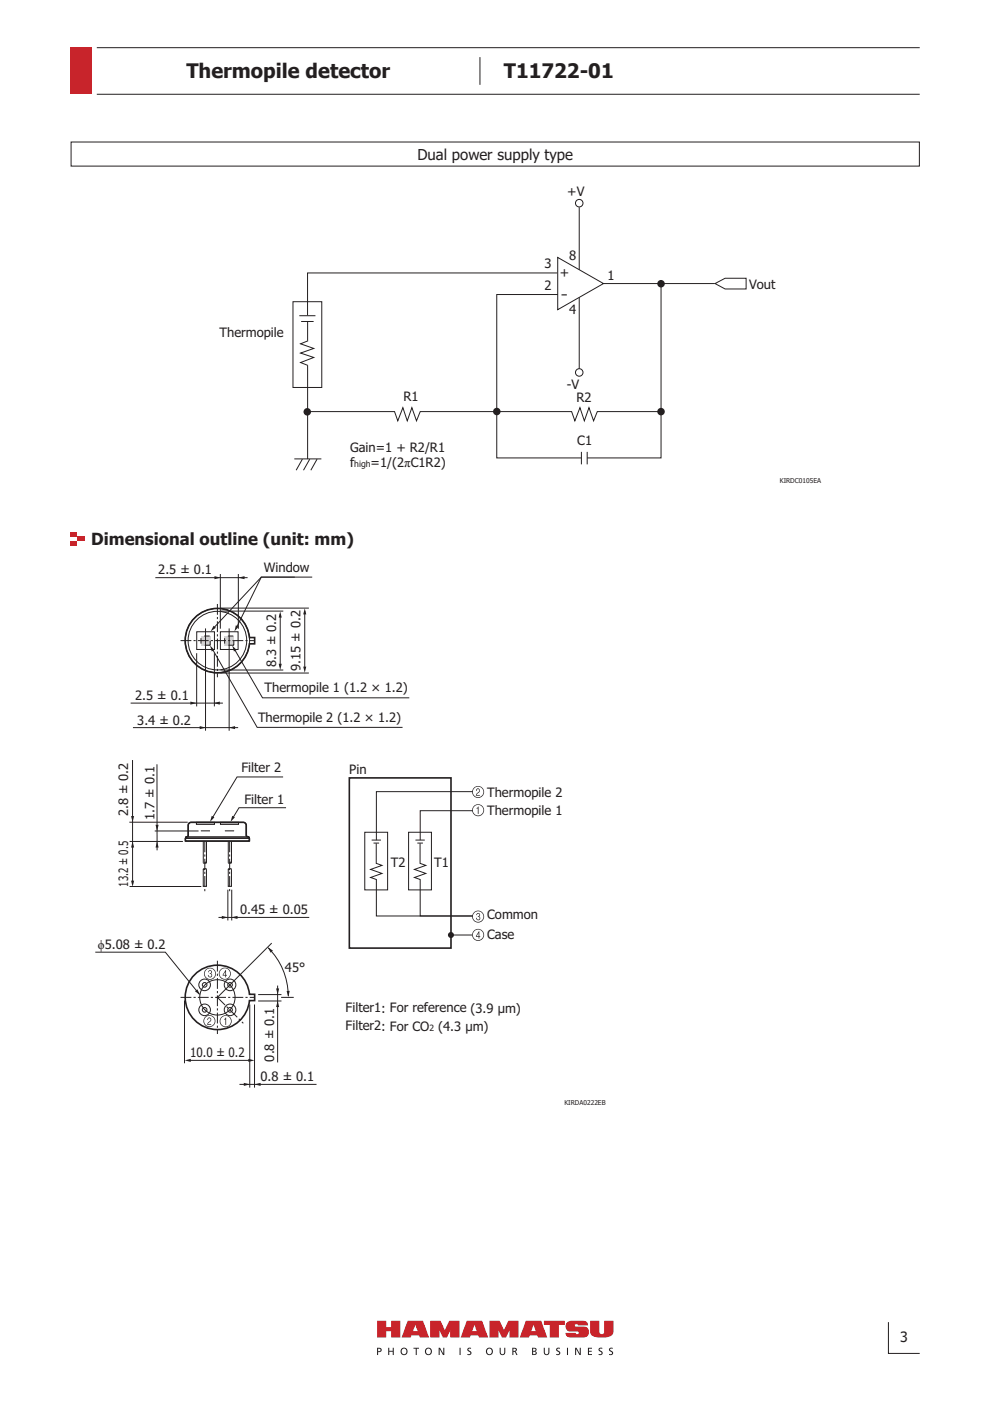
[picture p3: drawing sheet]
<svg xmlns="http://www.w3.org/2000/svg" width="210mm" height="297mm" viewBox="0 0 210 297" stroke-linecap="round" stroke-linejoin="round" font-family="sans-serif">
<g fill="#c8242b">
<path d="M79.9 280h2v1.4h1v-1.4h2v3.6h-2v-1.4h-1v1.4h-2z"/>
<path d="M115.3 280h4.4v.9h-1.2v2.7h-1.9v-2.7h-1.3z"/>
<path d="M91.2 280h2.2l.9 2 .9-2h2.2v3.6h-1.9v-1.5l-.7 1.5h-.9l-.7-1.5v1.5h-2z"/>
<path d="M103.8 280h2.1l1 2 .9-2h2.1v3.6h-1.9v-1.5l-.7 1.5h-.9l-.7-1.5v1.5h-1.9z"/>
<path d="M120.3 280.3l.8-.3h2.5a.92 .92 0 0 1 1.1 1h-2.1a.36 .36 0 0 0-.4-.3 .36 .36 0 0 0-.3 .3l.3 .3h1.2a1.19 1.19 0 0 1 1.5 1.2 1.19 1.19 0 0 1-1.6 1.1h-1.7a1.37 1.37 0 0 1-1.6-.7l-.1-.3h2.1l.4 .3 .3-.3-.1-.2-1.3-.1a1.16 1.16 0 0 1-1.3-.6 1.16 1.16 0 0 1 .3-1.4z"/>
<path d="M125.1 280h2v2.3a.53 .53 0 0 0 .5 .6 .53 .53 0 0 0 .5-.6v-2.3h2v2a1.33 1.33 0 0 1-1.5 1.5l-.5 .1a4.7 4.7 0 0 1-2.7-.6l-.3-.7z"/>
<path d="M86.4 280l-1.3 3.6h2l.2-.5h1.6l.1 .5h2l-1.3-3.6zM88.1 280.9l.4 1.3h-.9z"/>
<path d="M99 280l-1.3 3.6h1.9l.2-.5h1.6l.2 .5h1.9l-1.3-3.6zM100.6 280.9l.5 1.3h-1z"/>
<path d="M111.5 280l-1.3 3.6h1.9l.2-.5h1.6l.2 .5h1.9l-1.3-3.6zM113.1 280.9l.5 1.3h-1z"/>
</g>
<path d="M79.9 285.8h.7l.3 .4a.57 .57 0 0 1-.7 .5v.6h-.3zM80.2 285.9v.6l.4-.1v-.3zM82.3 285.8v1.5h.2v-.7h.8v.7h.2v-1.5h-.2v.6h-.8v-.6zM84.9 286.5a.79 .79 0 0 1 1.5 0 .79 .79 0 0 1-1.5 0zM85.1 286.6a.56 .56 0 0 0 1.1 0 .56 .56 0 0 0-1.1 0zM87.7 285.8v.1h.4v1.4h.3v-1.4h.4v-.1zM90 286.5a.8 .8 0 0 1 1.6 0 .8 .8 0 0 1-1.6 0zM90.3 286.6a.56 .56 0 0 0 1.1 0 .56 .56 0 0 0-1.1 0zM93 285.8v1.5h.2v-1.3l.7 1.3h.3v-1.5h-.2v1.2l-.7-1.2zM97.4 285.8v1.5h.3v-1.5zM99.1 285.9a.55 .55 0 0 0 .5 .8l.1 .3h-.6v.3a.54 .54 0 0 0 .8-.3 .54 .54 0 0 0-.5-.7v-.3h.5v-.2l-.3-.1zM103 286.5a.79 .79 0 0 1 1.5 0 .79 .79 0 0 1-1.5 0zM103.2 286.6a.56 .56 0 0 0 1.1 0 .56 .56 0 0 0-1.1 0zM105.9 285.8v.9a.6 .6 0 0 0 .6 .6 .6 .6 0 0 0 .6-.6v-.9h-.2v1.1l-.1 .2h-.5l-.1-1.3zM108.6 285.8a.7 .7 0 0 1 1 .4l-.3 .3 .4 .8h-.2l-.3-.5-.2-.2h-.2v.7h-.2zM108.8 285.9v.5l.5-.1-.1-.3zM112.8 285.8l.9 .1v.4l-.2 .2 .3 .4-.3 .4h-.7zM113 285.9v.5l.5-.1v-.3zM113 286.6v.5l.5-.1v-.3zM115.3 285.8v.9a.6 .6 0 0 0 .6 .6 .6 .6 0 0 0 .6-.6v-.9h-.2l-.1 1.1-.1 .2h-.4l-.2-1.3zM118 285.9a.55 .55 0 0 0 .5 .8v.3h-.6v.3a.54 .54 0 0 0 .9-.3 .54 .54 0 0 0-.6-.7v-.3h.5v-.2l-.3-.1zM120.2 285.8v1.5h.2v-1.5zM121.9 285.8v1.5h.3v-1.3l.7 1.3h.2v-1.5h-.2v1.2l-.7-1.2zM124.7 285.8v1.5h.8v-.2h-.6v-.5h.6v-.2h-.6v-.5h.6v-.1zM127 285.9a.55 .55 0 0 0 .5 .8v.3h-.6v.3a.54 .54 0 0 0 .9-.3 .54 .54 0 0 0-.6-.7v-.3h.5v-.2l-.3-.1zM129.2 285.9a.55 .55 0 0 0 .5 .8v.3h-.6v.3a.54 .54 0 0 0 .9-.3 .54 .54 0 0 0-.6-.7v-.3h.5v-.2l-.3-.1z" fill="#231f20"/>
<path d="M20.5 10.1h174.5M20.5 20h174.5M101.8 12.1v5.9" fill="none" stroke="#231f20" stroke-width=".21"/>
<path d="M15 10.1h4.6v9.9h-4.6z" fill="#c8242b"/>
<path d="M188.4 280.3v6.7h6.6" fill="none" stroke="#231f20" stroke-width=".21"/>
<path d="M15 113.7h1.5v1h-1.5z" fill="#fff"/>
<path d="M15 112.7h1.5v1h-1.5z" fill="#c8242b"/>
<path d="M16.5 112.7h1.5v1h-1.5z" fill="#fff"/>
<g fill="#c8242b">
<path d="M16.5 113.7h1.5v1h-1.5z"/>
<path d="M15 114.7h1.5v1h-1.5z"/>
</g>
<path d="M16.5 114.7h1.5v1h-1.5z" fill="#fff"/>
<path d="M41.7 133.9h3.8v3.8h-3.8z" fill="none" stroke="#231f20" stroke-width=".21"/>
<path d="M42.6 134.8h2v2h-2z" fill="#d1d2d4"/>
<path d="M42.6 134.8h2v2h-2z" fill="none" stroke="#231f20" stroke-width=".21" stroke-dasharray="1.1 1.1" stroke-linecap="butt"/>
<path d="M46.7 133.9h3.8v3.8h-3.8z" fill="none" stroke="#231f20" stroke-width=".21"/>
<path d="M47.6 134.8h2v2h-2z" fill="#d1d2d4"/>
<path d="M47.6 134.8h2v2h-2z" fill="none" stroke="#231f20" stroke-width=".21" stroke-dasharray="1.1 1.1" stroke-linecap="butt"/>
<path d="M52.9 135.2h1.1v1.3h-1.1" fill="none" stroke="#231f20" stroke-width=".34"/>
<g fill="#231f20">
<path d="M45.3 132.7l.5 .4-1.1 .8z"/>
<path d="M50 132.6l.6 .3-.9 1z"/>
</g>
<path d="M59.4 130.2v11.2" fill="none" stroke="#231f20" stroke-width=".21"/>
<g fill="#231f20">
<path d="M59.1 140.7h.6l-.3 1.3z"/>
<path d="M44.5 136.8l1 1-.6 .3z"/>
<path d="M49.2 136.8l1 1-.6 .3z"/>
<path d="M59.4 129.6l.3 1.3h-.6z"/>
</g>
<path d="M64.6 129.5v12" fill="none" stroke="#231f20" stroke-width=".21"/>
<g fill="#231f20">
<path d="M64.3 141.3h.6l-.3 1.3z"/>
<path d="M64.6 129l.3 1.3h-.6z"/>
</g>
<path d="M32.9 122.5h19.6" fill="none" stroke="#231f20" stroke-width=".21"/>
<g fill="#231f20">
<path d="M45.5 122.2l1.3 .3-1.3 .3z"/>
<path d="M50.5 122.5l1.3-.3v.6z"/>
</g>
<path d="M27.7 149.1h19.6" fill="none" stroke="#231f20" stroke-width=".21"/>
<g fill="#231f20">
<path d="M40.4 148.7l1.3 .4-1.3 .3z"/>
<path d="M45.3 149.1l1.3-.4v.7z"/>
</g>
<path d="M28.2 154.3h22.3" fill="none" stroke="#231f20" stroke-width=".21"/>
<g fill="#231f20">
<path d="M42.3 153.9l1.3 .4-1.3 .3z"/>
<path d="M48.5 154.3l1.3-.4v.7z"/>
<path d="M47 194.2l1.3 .3-1.3 .3z"/>
<path d="M49.1 194.5l1.3-.3v.6z"/>
<path d="M58.9 212.2l.3 1.3h-.7z"/>
<path d="M58.5 209.6h.7l-.3 1.3z"/>
<path d="M60.8 210.1h.6l-.3 1.3z"/>
<path d="M56.8 200.8l1.1 .8-.5 .4z"/>
</g>
<path d="M86.6 176.5h4.9v12.2h-4.9zM88.1 178.1h2M88.5 178.7h1.2M89.1 178.8v4.2l1.2 .5-2.4 .8 2.4 .9-2.4 .8 1.2 .5v7.7h11.1M54.7 212.2h5M54.7 210.9h5M58.9 209v16.3" fill="none" stroke="#231f20" stroke-width=".21"/>
<path d="M74.1 164.9h21.5v36.1h-21.5z" fill="none" stroke="#231f20" stroke-width=".34"/>
<circle cx="95.6" cy="198.2" r=".64" fill="#231f20"/>
<g fill="none" stroke="#231f20" stroke-width=".21">
<path d="M41.7 138.5v11.3M43.6 133.2v21.7M45 137.6l9.5 16.6h30.9M45.5 138.5v11.3M46.7 121.7v11.6M46.7 128.9h18.8M46.7 129.6h13.4M48.6 133.2v21.7M49.7 137.6l6 10.4h31.1M50.5 121.7v11.6M62.5 122.4h-7.1l-9.9 10.6M66.2 122.4h-10.8l-5.2 10.5"/>
<path d="M46.7 142.7h18.8M46.7 142.1h13.4M77.3 176.5h4.9v12.2h-4.9zM78.8 178.1h2M79.2 178.8h1.2M79.8 178.8v4.2l1.2 .5-2.4 .8 2.4 .9-2.4 .8 1.2 .5v7.7h20.4M100.2 171.9h-11.1v6.2M100.2 167.8h-20.4v10.3M57.6 200l-11.5 11.4M95.2 198.2h4.9"/>
<circle cx="46.1" cy="135.8" r="6.8"/>
<circle cx="46.1" cy="135.8" r="6.2"/>
</g>
<path d="M38.3 135.8h15.6M46.1 128.1v15.5M38.3 211.5h15.6M46.1 211.5l5.5 5.5M46.1 203.7v15.5" fill="none" stroke="#231f20" stroke-width=".21" stroke-dasharray="2.3 .5 .5 .5" stroke-linecap="butt"/>
<path d="M40.9 207a6.8 6.8 0 0 1 7.3-2 6.8 6.8 0 0 1 4.7 5.8h1.1v1.3h-1.1a6.8 6.8 0 0 1-9.5 5.6 6.8 6.8 0 0 1-2.5-10.7z" fill="none" stroke="#231f20" stroke-width=".34"/>
<g fill="#231f20">
<path d="M28.1 178.4l.3 1.3h-.6z"/>
<path d="M33.3 178.4l.3 1.3h-.6z"/>
<path d="M27.8 173h.6l-.3 1.3z"/>
<path d="M27.8 186.7h.6l-.3 1.3z"/>
<path d="M44.9 173l.6 .3-1 1z"/>
<path d="M49.2 173l.6 .3-.9 1z"/>
</g>
<path d="M28.1 161.1v26.3" fill="none" stroke="#231f20" stroke-width=".21"/>
<path d="M33 174.9h.6l-.3 1.3z" fill="#231f20"/>
<g fill="none" stroke="#231f20" stroke-width=".21">
<path d="M27.4 174.3h12.4M27.5 178.4h11.3M32.8 176.2h9.3M33.3 162v18.3M39.3 177.7h13.6v.6h-13.6zM39.4 177.5h13.4v.3h-13.4zM40.1 174.5l.4-.1h11.1a.63 .63 0 0 1 .6 .6v2.1l.2 .2 .4 .2h-13.4l.5-.3v-2.2zM41.6 174.4h3.9v.4h-3.9zM60 164.7h-9.7l-5.5 9M60.6 171.3h-9.9l-1.3 2.1M27.5 188h15.2M46.3 194.5h19.3"/>
<path d="M48.3 188.6v6.6M49.1 188.6v6.6"/>
</g>
<path d="M43.4 178.4v10.8M48.7 178.4v10.8" fill="none" stroke="#231f20" stroke-width=".21" stroke-dasharray="2.3 .5 .5 .5" stroke-linecap="butt"/>
<path d="M41.6 174.6h3.9" fill="none" stroke="#d1d2d4" stroke-width=".43"/>
<path d="M42.6 176.2h1.9z" fill="#939598"/>
<path d="M42.6 176.2h1.9zM46.7 174.4h3.9v.4h-3.9z" fill="none" stroke="#231f20" stroke-width=".21"/>
<path d="M46.7 174.6h3.9" fill="none" stroke="#d1d2d4" stroke-width=".43"/>
<path d="M47.7 176.2h1.9z" fill="#939598"/>
<g fill="none" stroke="#231f20" stroke-width=".21">
<path d="M43.1 178.3v4.6l.2 .1 .3-.2 .2 .1M43.8 178.3v4.6M47.7 176.2h1.9zM48.4 178.3v4.6l.2 .1 .3-.2 .2 .1M49.1 178.3v4.6M43.1 184.3l.2 .1 .3-.2 .2 .1v3.6h-.7zM43.4 184.3l-.1-.1-.2 .1M43.8 182.9l-.2 .1-.2-.1M48.4 184.3l.2 .1 .3-.2 .2 .1v3.6h-.7zM48.7 184.3l-.1-.1-.2 .1M49.1 182.9l-.2 .1-.2-.1M39.1 212.1v13.3"/>
<path d="M53 213v17.6M54 213v17.6M56.9 201a14.5 14.5 0 0 1 4.2 10.2M59.6 211.5h2.7M40.1 224.8h12.7"/>
<circle cx="43.4" cy="214.1" r="1.23"/>
<circle cx="43.4" cy="214.1" r=".49"/>
<circle cx="43.4" cy="208.8" r="1.23"/>
<circle cx="43.4" cy="208.8" r=".49"/>
<circle cx="46.1" cy="211.5" r="3.7"/>
<circle cx="48.8" cy="214.1" r=".49"/>
<circle cx="48.8" cy="214.1" r="1.23"/>
<circle cx="48.8" cy="208.8" r=".49"/>
<circle cx="48.8" cy="208.8" r="1.23"/>
</g>
<g fill="#231f20">
<path d="M52.7 224.5l1.3 .3-1.3 .3z"/>
<path d="M39.2 224.8l1.3-.3v.6z"/>
</g>
<path d="M50.8 229.9h16.3" fill="none" stroke="#231f20" stroke-width=".21"/>
<g fill="#231f20">
<path d="M51.7 229.6l1.3 .3-1.3 .3z"/>
<path d="M54 229.9l1.3-.3v.6z"/>
<path d="M100.2 171.8a1.15 1.15 0 0 0 2.3 0 1.15 1.15 0 0 0-2.3 0zM100.1 171.8a1.27 1.27 0 0 1 2.5 0 1.27 1.27 0 0 1-2.5 0zM101 171.3l.5-.3v1.6h-.2v-1.2z"/>
<path d="M100.2 167.9a1.15 1.15 0 0 0 2.3 0 1.15 1.15 0 0 0-2.3 0zM100.1 167.9a1.27 1.27 0 0 1 2.5 0 1.27 1.27 0 0 1-2.5 0zM101.1 167.2h.5l.1 .2a.72 .72 0 0 1-.5 .9l-.1 .3h.6v.1h-.8l.3-.6a.4 .4 0 0 0 .4-.4 .4 .4 0 0 0-.3-.4l-.4 .4z"/>
<path d="M100.2 194.3a1.15 1.15 0 0 0 2.3 0 1.15 1.15 0 0 0-2.3 0zM100.1 194.3a1.27 1.27 0 0 1 2.5 0 1.27 1.27 0 0 1-2.5 0zM101.2 193.6a.4 .4 0 0 1 .5 .1 .4 .4 0 0 1 0 .5l-.1 .1 .1 .1a.45 .45 0 0 1 .1 .4 .45 .45 0 0 1-.4 .3l-.3-.1-.2-.4h.2l.1 .3h.3l.1-.4-.3-.3 .4-.2-.3-.3-.4 .3z"/>
<path d="M100.2 198.2a1.15 1.15 0 0 0 2.3 0 1.15 1.15 0 0 0-2.3 0zM100.1 198.2a1.27 1.27 0 0 1 2.5 0 1.27 1.27 0 0 1-2.5 0zM101.5 197.8l-.5 .7h.5zM101.5 197.5l.1 1h.2v.1h-.2v.4h-.1v-.4h-.6z"/>
<path d="M46.7 216.5a1.15 1.15 0 0 0 2.3 0 1.15 1.15 0 0 0-2.3 0zM46.6 216.5a1.27 1.27 0 0 1 2.5 0 1.27 1.27 0 0 1-2.5 0zM47.5 216l.4-.3v1.6h-.1v-1.1z"/>
<path d="M43.3 216.5a1.13 1.13 0 0 0 2.2 0 1.13 1.13 0 0 0-2.2 0zM43.1 216.5a1.3 1.3 0 0 1 2.6 0 1.3 1.3 0 0 1-2.6 0zM44.2 215.8h.4l.1 .1a.72 .72 0 0 1-.5 1l-.1 .2h.7v.2h-.9l.4-.6a.4 .4 0 0 0 .4-.4 .4 .4 0 0 0-.3-.4l-.4 .4z"/>
<path d="M43.4 206.4a1.13 1.13 0 0 0 2.2 0 1.13 1.13 0 0 0-2.2 0zM43.2 206.5a1.3 1.3 0 0 1 2.6 0 1.3 1.3 0 0 1-2.6 0zM44.3 205.8a.4 .4 0 0 1 .5 0 .4 .4 0 0 1 0 .5l-.1 .1 .1 .1a.45 .45 0 0 1 .2 .4 .45 .45 0 0 1-.4 .3l-.3-.1-.2-.4h.1l.2 .4h.3l.1-.5-.4-.3 .4-.2-.3-.3-.4 .3z"/>
<path d="M46.5 206.4a1.15 1.15 0 0 0 2.3 0 1.15 1.15 0 0 0-2.3 0zM46.4 206.4a1.27 1.27 0 0 1 2.5 0 1.27 1.27 0 0 1-2.5 0zM47.8 206l-.5 .7h.5zM47.8 205.7l.1 1h.2v.1h-.2v.4h-.1v-.4h-.6z"/>
</g>
<path d="M20.2 201.9h14.9l7.2 8.9" fill="none" stroke="#231f20" stroke-width=".21"/>
<path d="M41.3 210.2l.5-.4 .6 1.2z" fill="#231f20"/>
<path d="M52.9 135.3a6.8 6.8 0 0 0-10.3-5.3 6.8 6.8 0 0 0-.1 11.6 6.8 6.8 0 0 0 10.4-5.3M40.1 174.5l.4-.1h11.1a.63 .63 0 0 1 .6 .6v2.1l.2 .2 .4 .2 .1 .8h-13.6l.1-.8 .5-.3v-2.2z" fill="none" stroke="#231f20" stroke-width=".34"/>
<g fill="none" stroke="#231f20" stroke-width=".21">
<path d="M122.8 43.9v34.3"/>
<circle cx="122.8" cy="43.1" r=".8"/>
<circle cx="122.8" cy="79" r=".8"/>
</g>
<circle cx="65.1" cy="87.3" r=".8" fill="#231f20"/>
<path d="M62.4 97.3h5.7M64.1 97.3l-1.3 2.4M65.4 87.3h18.3l.6 1.9 1.1-2.8 .9 2.8 1-2.8 1 2.8 .8-1.9h32.1l.7 1.9 1.1-2.8 .9 2.8 1-2.8 1 2.8 .7-1.9h13.6M65.7 97.3l-1.4 2.4M67.2 97.3l-1.3 2.4" fill="none" stroke="#231f20" stroke-width=".21"/>
<path d="M118.2 54.6l9.8 5.5-9.8 5.6z" fill="#fff"/>
<path d="M118.2 54.6l9.8 5.5-9.8 5.6zM118.3 62.4h-13v34.7h18M128 60.1h23.5M140.2 60.1v37h-15.7M151.6 60.1l2.1-1.1h4.5v2.3h-4.5z" fill="none" stroke="#231f20" stroke-width=".21"/>
<g fill="#231f20">
<circle cx="105.3" cy="87.3" r=".8"/>
<circle cx="140.2" cy="87.3" r=".8"/>
<circle cx="140.2" cy="60.2" r=".8"/>
</g>
<path d="M15.1 30.1h179.8v5.1h-179.8zM118.1 57.9h-52.9v9M62.1 64h6.1v18.2h-6.1zM63.5 66.9h3.4M63.8 68.2h2.7M65.2 68.2v4M65.2 77.5v19.8M65.3 72.2l-1.6 .7 2.8 1-2.8 1 2.8 .9-2.8 1.1 1.6 .6M123.3 95.8v2.7M124.5 95.8v2.7" fill="none" stroke="#231f20" stroke-width=".21"/>
<g font-size="4.2" fill="#231f20">
<text x="39.5" y="16.6">Thermopile detector</text>
<text x="106.8" y="16.6">T11722-01</text>
</g>
<text font-size="3.5" fill="#231f20" x="19.3" y="115.6">Dimensional outline (unit: mm)</text>
<text font-size="3.2" fill="#231f20" x="88.5" y="33.8">Dual power supply type</text>
<text font-size="3" fill="#231f20" x="190.8" y="284.5">3</text>
<g font-size="2.8" fill="#231f20">
<text x="120.3" y="41.5">+V</text>
<text x="115.5" y="56.8">3</text>
<text x="118.7" y="58.8">+</text>
<text x="120.7" y="55.1" transform="rotate(1 120.7 55.1)">8</text>
<text x="128.8" y="59.3">1</text>
<text x="115.5" y="61.5">2</text>
<text x="118.9" y="63.4">-</text>
<text x="158.8" y="61.2">Vout</text>
<text x="46.6" y="71.5">Thermopile</text>
<text x="120.7" y="66.6" transform="rotate(1 120.7 66.6)">4</text>
<text x="120.2" y="82.4">-V</text>
<text x="85.5" y="84.9">R1</text>
<text x="122.2" y="85.2">R2</text>
<text x="74.2" y="95.8">Gain=1 + R2/R1</text>
<text x="122.4" y="94.3">C1</text>
<text x="74.2" y="99.1">f</text>
<text x="78.6" y="99.1">=1/(2πC1R2)</text>
<text x="33.6" y="121.7">2.5 ± 0.1</text>
<text x="55.9" y="121.3">Window</text>
<text x="58.6" y="141.5" transform="rotate(-90 58.6 141.5)">8.3 ± 0.2</text>
<text x="63.7" y="142.3" transform="rotate(-90 63.7 142.3)">9.15 ± 0.2</text>
<text x="28.7" y="148.4">2.5 ± 0.1</text>
<text x="56.1" y="146.8">Thermopile 1 (1.2 × 1.2)</text>
<text x="29.1" y="153.8">3.4 ± 0.2</text>
<text x="54.7" y="153.1">Thermopile 2 (1.2 × 1.2)</text>
<text x="51.2" y="163.8">Filter 2</text>
<text x="74.1" y="164.2">Pin</text>
<text x="27.2" y="173.1" transform="rotate(-90 27.2 173.1)">2.8 ± 0.2</text>
<text x="32.7" y="173.9" transform="rotate(-90 32.7 173.9)">1.7 ± 0.1</text>
<text x="51.8" y="170.4">Filter 1</text>
<text x="103.3" y="169">Thermopile 2</text>
<text x="103.3" y="172.8">Thermopile 1</text>
<text x="82.9" y="183.9">T2</text>
<text x="92.1" y="183.9">T1</text>
<text x="27.2" y="188" transform="rotate(-90 27.2 188)">13.2 ± 0.5</text>
<text x="50.9" y="193.8">0.45 ± 0.05</text>
<text x="103.3" y="194.9">Common</text>
<text x="20.8" y="201.2">ϕ5.08 ± 0.2</text>
<text x="103.3" y="199.2">Case</text>
<text x="60.4" y="206.1">45°</text>
<text x="73.3" y="214.5">Filter1: For reference (3.9 μm)</text>
<text x="73.3" y="218.3">Filter2: For CO (4.3 μm)</text>
<text x="40.3" y="224.2">10.0 ± 0.2</text>
<text x="58.1" y="225.1" transform="rotate(-90 58.1 225.1)">0.8 ± 0.1</text>
<text x="55.2" y="229.3">0.8 ± 0.1</text>
</g>
<g font-size="1.8" fill="#231f20">
<text x="75.1" y="99.1">high</text>
<text x="91.1" y="218.5">2</text>
</g>
<g font-size="1.4" fill="#231f20">
<text x="165.3" y="102.4">KIRDC0105EA</text>
<text x="119.7" y="234.3">KIRDA0222EB</text>
</g>
</svg>
